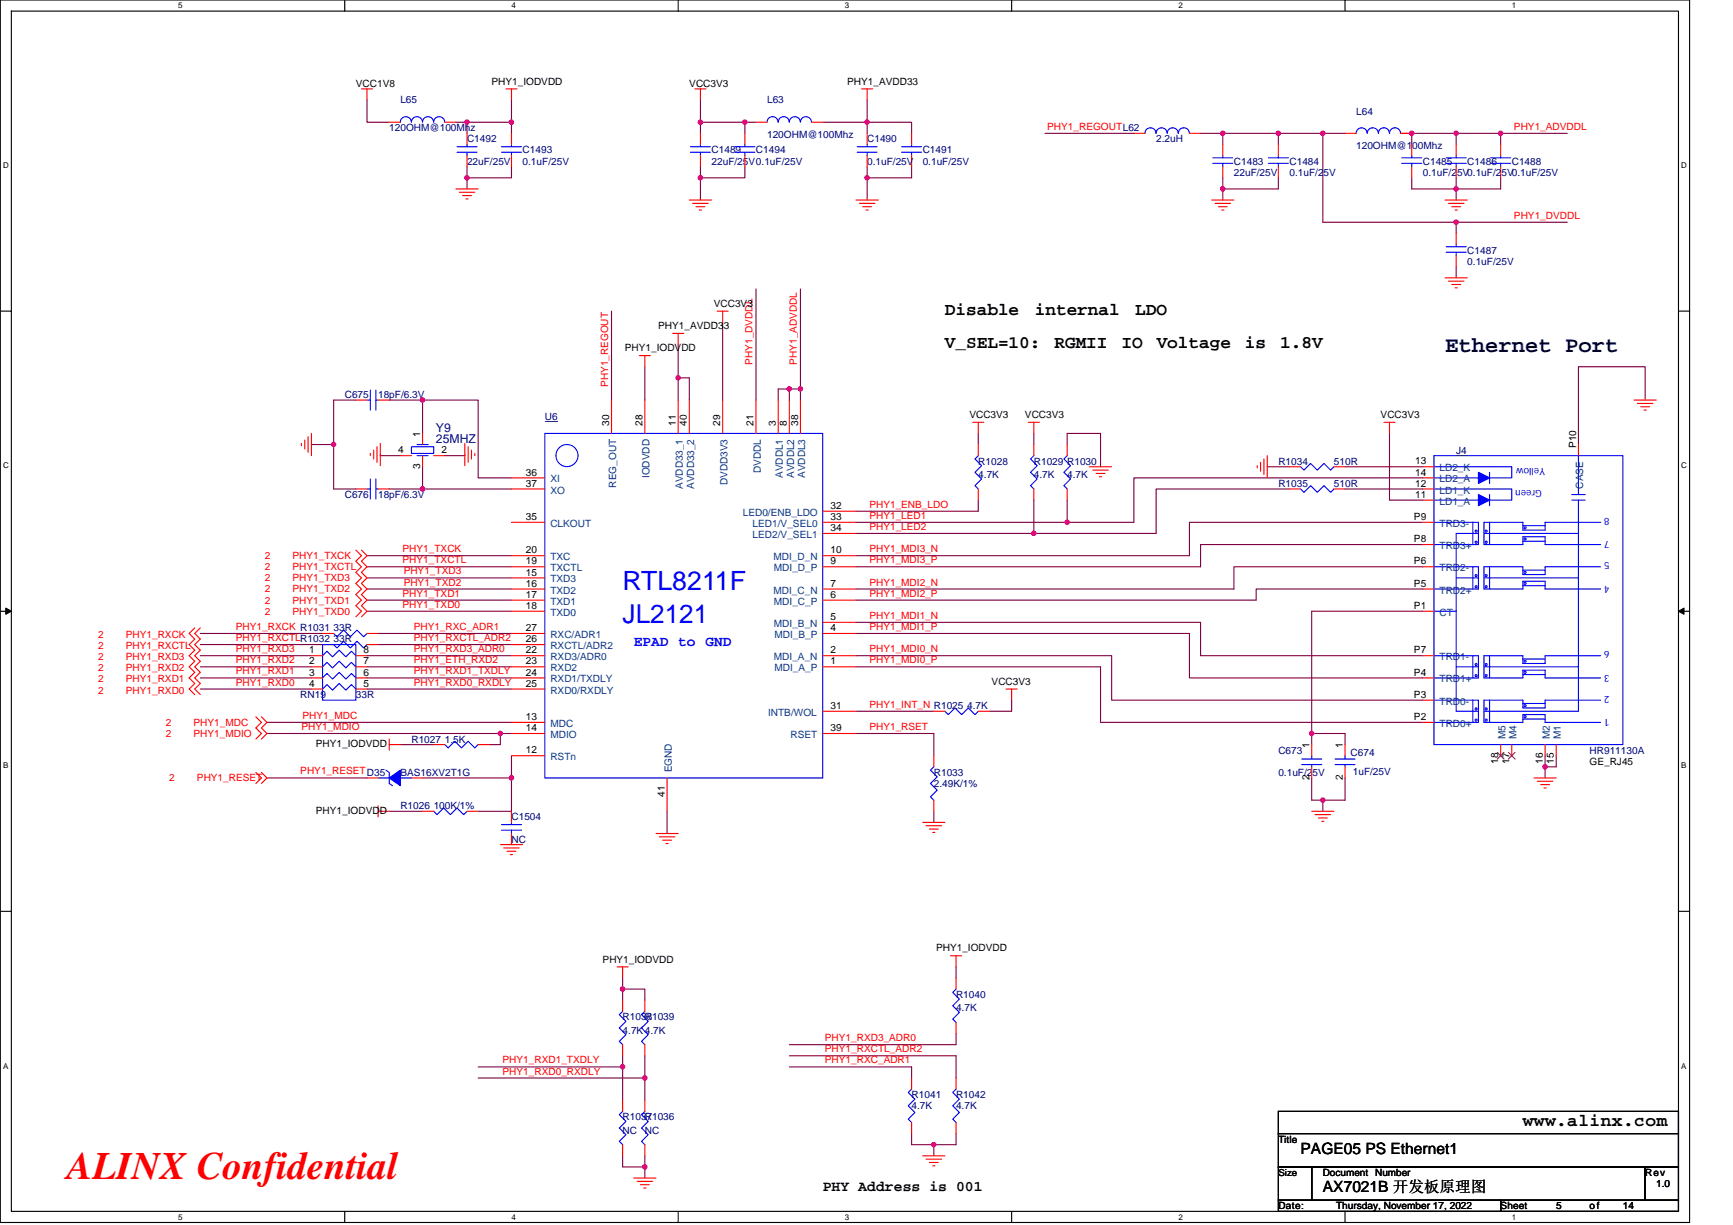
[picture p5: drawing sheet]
<svg xmlns="http://www.w3.org/2000/svg" width="297mm" height="210mm" viewBox="0 0 297 210" stroke-linecap="round" stroke-linejoin="round" font-family="sans-serif">
<path d="M0 0h289.6v209.5h-289.6zM1.9 1.9h285.8v205.7h-285.8z" fill="none" stroke="#000" stroke-width=".19"/>
<g fill="#fff">
<path d="M30.5 .2h.8v1.5h-.8z"/>
<path d="M30.5 207.8h.8v1.6h-.8z"/>
</g>
<path d="M59.1 0v1.9M59.1 207.6v1.9" fill="none" stroke="#000" stroke-width=".19"/>
<g fill="#fff">
<path d="M87.7 .2h.7v1.5h-.7z"/>
<path d="M87.7 207.8h.7v1.6h-.7z"/>
</g>
<path d="M116.2 0v1.9M116.2 207.6v1.9" fill="none" stroke="#000" stroke-width=".19"/>
<g fill="#fff">
<path d="M144.8 .2h.8v1.5h-.8z"/>
<path d="M144.8 207.8h.8v1.6h-.8z"/>
</g>
<path d="M173.4 0v1.9M173.4 207.6v1.9" fill="none" stroke="#000" stroke-width=".19"/>
<g fill="#fff">
<path d="M202 .2h.7v1.5h-.7z"/>
<path d="M202 207.8h.7v1.6h-.7z"/>
</g>
<path d="M230.5 0v1.9M230.5 207.6v1.9" fill="none" stroke="#000" stroke-width=".19"/>
<g fill="#fff">
<path d="M259.1 .2h.8v1.5h-.8z"/>
<path d="M259.1 207.8h.8v1.6h-.8z"/>
<path d="M.5 27.6h1v1.5h-1z"/>
<path d="M288.2 27.6h1v1.5h-1z"/>
<path d="M.5 79.1h1v1.5h-1z"/>
<path d="M288.2 79.1h1v1.5h-1z"/>
</g>
<path d="M0 53.3h1.9M287.7 53.3h1.9" fill="none" stroke="#000" stroke-width=".19"/>
<g fill="#fff">
<path d="M.5 130.5h.9v1.5h-.9z"/>
<path d="M288.2 130.5h.9v1.5h-.9z"/>
</g>
<path d="M0 104.8h1.9M287.7 104.8h1.9" fill="none" stroke="#000" stroke-width=".19"/>
<path d="M1 104.2l.9 .6-.9 .5zM287.7 104.8l.9-.6v1.1z" fill="#000" stroke="#000" stroke-width=".17"/>
<g fill="#fff">
<path d="M.5 181.9h.9v1.6h-.9z"/>
<path d="M288.2 181.9h.9v1.6h-.9z"/>
</g>
<path d="M0 156.2h1.9M287.7 156.2h1.9M219.1 190.5h68.6v3.8h-68.6zM219.1 194.3h68.6v5.7h-68.6zM219.1 200h5.7v5.7h-5.7zM219.1 205.7h38.1v1.9h-38.1zM224.8 200h57.2v5.7h-57.2zM257.2 205.7h30.5v1.9h-30.5zM282 200h5.7v5.7h-5.7z" fill="none" stroke="#000" stroke-width=".19"/>
<g fill="none" stroke="#800040" stroke-width=".19">
<path d="M62.9 17.1v3.9h3.8M87.7 17.1v3.9M120.1 17.1v3.9M148.6 17.1v3.9M78.1 21h1.9M80 28.6v1.9M80 30.5v1.9M80 21h7.7M80 21v1.9M87.7 28.6v1.9h-7.7M87.7 21v1.9M120.1 28.6v1.9"/>
<path d="M120.1 21v1.9M120.1 21h7.6M120.1 30.5v3.8M127.7 21v1.9M127.7 21h1.9M127.7 28.6v1.9h-7.6M141 21h7.6M148.6 21v1.9M148.6 30.5v3.8M148.6 28.6v1.9M148.6 21h7.6v1.9M156.2 28.6v1.9h-7.6"/>
<path d="M179.1 22.9h15.2M205.8 22.9h3.8M209.6 30.5v1.9M209.6 32.4v1.9M209.6 22.9v1.9M209.6 22.9h9.5M219.1 30.5v1.9h-9.5M219.1 22.9v1.9M219.1 22.9h7.6M226.7 22.9v15.2h22.9M226.7 22.9h3.8M240.1 22.9h1.9"/>
<path d="M242 22.9h7.6M242 22.9v1.9M242 30.5v1.9h7.6M249.6 22.9h7.6M249.6 38.1h19M249.6 38.1v1.9M249.6 30.5v1.9M249.6 22.9v1.9M249.6 32.4v1.9M257.2 22.9v1.9M257.2 30.5v1.9h-7.6M257.2 22.9h11.4"/>
<path d="M104.8 53.3v15.3M116.2 59.1v5.7M123.9 55.2v13.4M129.6 49.5v19.1M137.2 49.5v17.2M249.6 45.7v1.9M53.4 76.2h3.8M57.2 76.2v7.6h3.8M61 68.6h-3.8v7.6M65.2 77.9v.2h3.4M66.7 68.6h5.7M72.4 68.6h9.6v13.3h5.7"/>
<path d="M72.4 68.6v5.7M79.7 77.9v.2h-3.5M110.5 62.9v5.7M116.2 64.8h1.9v3.8M116.2 64.8v3.8M135.3 66.7h1.9M135.3 66.7h-1.9v1.9M135.3 66.7v1.9M137.2 66.7v1.9M167.7 74.3v1.9M177.2 74.3v1.9M182.9 76.2v-1.9h5.7v5.7"/>
<path d="M238.2 74.3v11.4h5.7M282 68.6v-5.7h-11.5v13.3M62.9 99.1h24.8M62.9 97.2h24.8M62.9 95.2h24.8M66.7 83.8h5.7M72.4 83.8h15.3M72.4 80v3.8M146.7 89.5h36.2M146.7 91.4h30.5M167.7 85.7v1.9h-21M177.2 85.7v5.7"/>
<path d="M182.9 85.7v3.8M217.2 80h3.8M221 83.8h-22.8v7.6h-21M230.5 80h13.4M230.5 83.8h13.4M243.9 81.9h-49.6v7.6h-11.4M243.9 93.3h-38.1v3.9h-59.1M243.9 89.5h-40v5.7h-57.2M243.9 97.2h-32.4v3.8h-64.8M34.3 110.5h21M34.3 108.6h21M34.3 118.1h19.1"/>
<path d="M34.3 112.4h19.1M34.3 114.3h19.1M34.3 116.2h19.1M62.9 118.1h24.8M62.9 112.4h24.8M62.9 114.3h24.8M62.9 116.2h24.8M62.9 101h24.8M62.9 104.8h24.8M62.9 102.9h24.8M64.8 110.5h22.9M64.8 108.6h22.9"/>
<path d="M146.7 114.3h41.9v9.5h55.3M146.7 108.6h57.2v7.6h40M146.7 106.7h59.1v5.7h38.1M146.7 112.4h43.8v7.6h53.4M243.9 104.8h-19.1v20.9M243.9 101h-28.6v1.9h-68.6M45.8 123.8h41.9M45.8 133.3h17.1M45.8 125.7h40M66.7 139.1h5.7M68.6 127.6h5.7M72.4 133.3h15.3"/>
<path d="M85.8 125.7h1.9M85.8 125.7v1.9h-1.9M87.7 133.3v5.8h-5.7M87.7 129.5v3.8M114.3 139.1v3.8M146.7 121.9h13.4M146.7 125.7h13.4v3.8M160.1 139.1v1.9M173.4 120v1.9h-3.8M224.8 125.7v1.9M224.8 133.3v3.9h1.9M224.8 125.7h5.7v1.9"/>
<path d="M226.7 137.2v1.9M230.5 133.3v3.9h-3.8M264.8 129.5v1.9M264.8 131.4v1.9M266.7 129.5v1.9h-1.9M106.7 169.5h3.8v1.9M106.7 167.6v1.9M106.7 169.5v1.9M163.9 177.2v1.9h-28.6M163.9 165.7v1.9M82 182.9h24.7M82 184.8h28.5"/>
<path d="M106.7 181v1.9M106.7 198.1v1.9h3.8M106.7 182.9v5.7M110.5 181v3.8M110.5 198.1v1.9M110.5 184.8v3.8M135.3 181h28.6v3.8M135.3 182.9h20.9v1.9M156.2 194.3v1.9h3.9M160.1 196.2v1.9M163.9 194.3v1.9h-3.8M110.5 200v1.9"/>
</g>
<g fill="#f0f" stroke="#f0f" stroke-width=".19">
<circle cx="226.7" cy="137.1" r=".38"/>
<circle cx="224.8" cy="125.7" r=".38"/>
<circle cx="264.8" cy="131.4" r=".38"/>
<circle cx="87.7" cy="133.3" r=".38"/>
<circle cx="182.9" cy="89.5" r=".38"/>
<circle cx="135.3" cy="66.7" r=".38"/>
<circle cx="137.2" cy="66.7" r=".38"/>
<circle cx="116.2" cy="64.8" r=".38"/>
<circle cx="57.2" cy="76.2" r=".38"/>
<circle cx="72.4" cy="68.6" r=".38"/>
<circle cx="72.4" cy="83.8" r=".38"/>
<circle cx="219.1" cy="22.8" r=".38"/>
<circle cx="209.6" cy="22.8" r=".38"/>
<circle cx="249.6" cy="38.1" r=".38"/>
<circle cx="209.6" cy="32.4" r=".38"/>
<circle cx="226.7" cy="22.8" r=".38"/>
<circle cx="257.2" cy="22.8" r=".38"/>
<circle cx="249.6" cy="22.8" r=".38"/>
<circle cx="242" cy="22.8" r=".38"/>
<circle cx="249.6" cy="32.4" r=".38"/>
<circle cx="120" cy="20.9" r=".38"/>
<circle cx="148.6" cy="20.9" r=".38"/>
<circle cx="148.6" cy="30.5" r=".38"/>
<circle cx="87.7" cy="20.9" r=".38"/>
<circle cx="80" cy="30.5" r=".38"/>
<circle cx="80" cy="20.9" r=".38"/>
<circle cx="127.7" cy="20.9" r=".38"/>
<circle cx="120" cy="30.5" r=".38"/>
<circle cx="85.7" cy="125.7" r=".38"/>
<circle cx="177.2" cy="91.4" r=".38"/>
<circle cx="110.5" cy="184.8" r=".38"/>
<circle cx="110.5" cy="200" r=".38"/>
<circle cx="106.7" cy="182.9" r=".38"/>
<circle cx="106.7" cy="169.5" r=".38"/>
<circle cx="160" cy="196.2" r=".38"/>
</g>
<g fill="none" stroke="#f00" stroke-width=".19">
<path d="M62 15.2h1.9M62.9 15.2v1.9M86.7 15.2h1.9M87.7 15.2v1.9M119.1 15.2h1.9M120.1 15.2v1.9M147.7 15.2h1.9M148.6 15.2v1.9M66.7 21h1.9M76.2 21h1.9M78.1 32.4h3.9M78.7 33h2.7"/>
<path d="M79.3 33.5h1.5M79.9 34.1h.3M87.7 22.9v1.9M87.7 26.7v1.9M118.1 34.3h3.9M118.7 34.9h2.7M119.3 35.4h1.5M119.9 36h.3M120.1 22.9v1.9M120.1 26.7v1.9M127.7 22.9v1.9M127.7 26.7v1.9"/>
<path d="M129.6 21h1.9M139.1 21h1.9M146.7 34.3h3.8M147.3 34.9h2.7M147.9 35.4h1.5M148.4 36h.4M148.6 22.9v1.9M148.6 26.7v1.9M156.2 22.9v1.9M156.2 26.7v1.9M207.7 34.3h3.8M208.3 34.9h2.6"/>
<path d="M208.8 35.4h1.6M209.4 36h.4M219.1 24.8v1.9M219.1 28.6v1.9M230.5 22.9h1.9M240.1 22.9h1.9M242 24.8v1.9M242 28.6v1.9M247.7 34.3h3.8M248.3 34.9h2.6M248.8 35.4h1.6M249.4 36h.4"/>
<path d="M257.2 24.8v1.9M257.2 28.6v1.9M115.3 57.1h1.9M116.2 57.1v2M122.9 53.3h1.9M123.9 53.3v1.9M247.7 47.6h3.8M248.3 48.2h2.6M248.8 48.8h1.6M249.4 49.3h.4M249.6 40v1.9M249.6 43.8v1.9"/>
<path d="M51.7 76v.4M52.2 75.4v1.6M52.8 74.9v2.6M53.4 74.3v3.8M61 68.6h1.9M63.5 77.7v.4M64 77.2v1.5M64.6 76.6v2.6M64.8 68.6h1.9M65.2 76v3.8M68.6 78.1h1.9M72.4 74.3v1.9"/>
<path d="M72.4 78.1v1.9M74.3 78.1h1.9M79.7 76v3.8M80.2 76.6v2.6M80.8 77.2v1.5M81.4 77.7v.4M109.6 61h1.9M110.5 61v1.9M166.7 72.4h1.9M167.7 72.4v1.9M167.7 76.2v1.9M176.3 72.4h1.9"/>
<path d="M177.2 72.4v1.9M182.9 76.2v1.9M215.5 79.8v.4M216.1 79.2v1.6M216.6 78.7v2.6M217.2 78.1v3.8M237.2 72.4h1.9M238.2 72.4v1.9M280.1 68.6h3.8M280.6 69.2h2.7M281.2 69.7h1.5M281.8 70.3h.4"/>
<path d="M61 83.8h1.9M61 94.3l1 .9-1 1 1 1-1 .9 1 1-1 .9 1 1-1 .9 1 1-1 .9 1 1-1 .9M62 94.3l.9 .9-.9 1 .9 1-.9 .9 .9 1-.9 .9 .9 1-.9 .9 .9 1-.9 .9 .9 1-.9 .9M64.8 83.8h1.9M167.7 83.8v1.9M182.9 83.8v1.9M186.7 80h3.8M187.3 80.6h2.7M187.9 81.2h1.5M188.4 81.7h.4M33.4 107.6l-1 1 1 .9-1 1 1 .9-1 1 1 .9-1 1 1 1-1 .9 1 1-1 .9 1 1M34.3 107.6l-.9 1 .9 .9-.9 1 .9 .9-.9 1 .9 .9-.9 1 .9 1-.9 .9 .9 1-.9 .9 .9 1"/>
<path d="M53.4 112.4h1.9M53.4 114.3h1.9M53.4 116.2h1.9M53.4 118.1h1.9M55.3 108.6h1.9M55.3 110.5h1.9M61 118.1h1.9M61 116.2h1.9M61 114.3h1.9M61 112.4h1.9M62.9 108.6h1.9M62.9 110.5h1.9"/>
<path d="M172.4 118.1h1.9M173.4 118.1v1.9M43.9 132.4l.9 .9-.9 1M43.9 122.9l.9 .9-.9 1 .9 .9-.9 1M44.8 132.4l1 .9-1 1M44.8 122.9l1 .9-1 1 1 .9-1 1M64.8 139.1h1.9M64.8 138.1v1.9M66.7 127.6h1.9M66.7 126.7v1.9M72.4 139.1h1.9M74.3 127.6h1.9"/>
<path d="M80 139.1h2M82 127.6h1.9M160.1 137.2v1.9M160.1 129.5v1.9M224.8 127.6v1.9M224.8 131.4v2M224.8 139.1h3.8M225.4 139.6h2.7M262.9 133.3h3.8M263.5 133.9h2.7M264.1 134.5h1.5M264.6 135.1h.4"/>
<path d="M85.8 144.8h3.8M86.3 145.4h2.7M86.9 145.9h1.5M87.5 146.5h.4M112.4 142.9h3.8M113 143.4h2.7M113.6 144h1.5M114.1 144.6h.4M158.2 141h3.8M158.7 141.5h2.7M159.3 142.1h1.5M159.9 142.7h.3"/>
<path d="M226 140.2h1.5M226.5 140.8h.4M105.8 165.7h1.9M106.7 179.1v1.9M106.7 171.4v2M106.7 165.7v1.9M110.5 179.1v1.9M110.5 171.4v2M162.9 163.8h1.9M163.9 163.8v1.9M163.9 175.3v1.9M163.9 167.6v1.9"/>
<path d="M106.7 196.2v1.9M106.7 188.6v1.9M110.5 196.2v1.9M110.5 188.6v1.9M158.2 198.1h3.8M158.7 198.7h2.7M159.3 199.3h1.5M159.9 199.8h.3M163.9 192.4v1.9M163.9 184.8v1.9M108.6 201.9h3.8M109.2 202.5h2.7"/>
<path d="M109.8 203.1h1.5M110.3 203.6h.4"/>
</g>
<g fill="none" stroke="#00f" stroke-width=".19">
<path d="M70.5 20.9a.94 .94 0 0 0-.9-.9 .94 .94 0 0 0-1 .9M74.3 20.9a.95 .95 0 0 0-.9-.9 .95 .95 0 0 0-1 .9 .94 .94 0 0 0-.9-.9 .94 .94 0 0 0-1 .9M76.2 20.9a.94 .94 0 0 0-.9-.9 .94 .94 0 0 0-1 .9M86 26.1h3.4M86 25.1h3.4M87.7 24.8v.3M87.7 26.1v.6M118.3 26.1h3.5M118.3 25.1h3.5M120.1 24.8v.3M120.1 26.1v.6M126 26.1h3.4"/>
<path d="M126 25.1h3.4M127.7 24.8v.3M127.7 26.1v.6M133.4 20.9a.94 .94 0 0 0-1-.9 .94 .94 0 0 0-.9 .9M137.2 20.9a.95 .95 0 0 0-1-.9 .95 .95 0 0 0-.9 .9 .94 .94 0 0 0-1-.9 .94 .94 0 0 0-.9 .9M139.1 20.9a.94 .94 0 0 0-1-.9 .94 .94 0 0 0-.9 .9M146.9 26.1h3.4M146.9 25.1h3.4M148.6 24.8v.3M148.6 26.1v.6M154.5 26.1h3.5M154.5 25.1h3.5"/>
<path d="M156.2 24.8v.3M156.2 26.1v.6M217.4 28h3.4M217.4 27.1h3.4M219.1 26.7v.4M219.1 28v.6M236.2 22.8a.95 .95 0 0 0-.9-.9 .95 .95 0 0 0-1 .9 .94 .94 0 0 0-.9-.9 .94 .94 0 0 0-1 .9M240 22.8a.95 .95 0 0 0-.9-.9 .95 .95 0 0 0-1 .9 .94 .94 0 0 0-.9-.9 .94 .94 0 0 0-.9 .9M240.3 28h3.4M240.3 27.1h3.4M242 26.7v.4M242 28v.6"/>
<path d="M255.5 28h3.4M255.5 27.1h3.4M257.2 26.7v.4M257.2 28v.6M247.9 43.2h3.4M247.9 42.3h3.4M249.6 41.9v.4M249.6 43.2v.6M62.9 68.6h.6M63.5 66.9v3.4M64.4 66.9v3.4M64.4 68.6h.4"/>
<path d="M70.5 76.6h3.8v1.1h-3.8zM71.5 76.2h1.9M71.5 78.1h1.9M72.4 78.1h.1M72.4 76.2h.1M167.7 78.1l-.6 .6 1.2 1.1-1.2 1.2 1.2 1.1-1.2 1.1 .6 .6M182.9 78.1l-.6 .6 1.2 1.1-1.2 1.2 1.2 1.1-1.2 1.1 .6 .6M245.8 78.1h32.4v49.5h-32.4zM270.5 78.1v6.7M62.9 83.8h.6M63.5 82.1v3.4M64.4 82.1v3.4"/>
<path d="M64.4 83.8h.4M245.8 97.2h7.6v3.8h-7.6M245.8 89.5h7.6v3.8h-7.6M245.8 83.8h13.3v1.9h-13.3M245.8 80h13.3v1.9h-13.3M249.6 99.1h3.8M252.5 97.2v3.8M252.5 89.5v3.8M252.9 98.5h.2v.3h-.2zM252.9 92.8h.2v.3h-.2zM252.9 90.9h.2v.3h-.2zM253.4 91.4h-3.8v30.5h3.8"/>
<path d="M254.4 99.1h16.1M254.4 91.4h16.1M254.6 98.5h.3v.3h-.3zM254.6 90.9h.3v.3h-.3zM254.6 92.8h.3v.3h-.3zM255.3 97.2v3.8M255.3 89.5v3.8M255.3 84.8v1.9M255.3 81v1.9M261 97.7h3.8M261 92.8h3.8M261 90.1h3.8"/>
<path d="M261.3 98h.2v.2h-.2zM261.3 99.9h.2v.2h-.2zM261.3 90.3h.2v.3h-.2zM261.3 92.2h.2v.3h-.2zM269.4 85.7h2.3M269.4 84.8h2.3M270.5 85.7v36.2h-16.1M274.4 97.2h-9.6v1.3h-3.8v-1.3h-6.6v3.8h6.6v-1.4h3.8v1.4h9.6M274.4 89.5h-9.6v1.4h-3.8v-1.4h-6.6v3.8h6.6v-1.3h3.8v1.3h9.6M55.3 110.5h5.7v9.5h-5.7zM55.3 112.4l.7-.8 1 1 1.1-1.2 1.2 1.2 .9-1 .8 .8M55.3 114.3l.7-.8 1 1 1.1-1.2 1.2 1.2 .9-1 .8 .8"/>
<path d="M55.3 116.2l.7-.8 1 1 1.1-1.1 1.2 1.1 .9-1 .8 .8M55.3 118.1l.7-.8 1 1 1.1-1.1 1.2 1.1 .9-1 .8 .8M57.2 108.6l.6 .6 1.1-1.2 1.1 1.2 1.2-1.2 1.1 1.2 .6-.6M57.2 110.5l.6 .6 1.1-1.2 1.1 1.2 1.2-1.2 1.1 1.2 .6-.6M245.8 104.8h3.8M245.8 112.4h7.6v3.8h-7.6M249.6 114.3h3.8M252.5 112.4v3.8M252.9 115.7h.2v.2h-.2zM252.9 113.8h.2v.2h-.2zM252.9 100.4h.2v.3h-.2zM254.4 114.3h16.1"/>
<path d="M254.6 115.7h.3v.2h-.3zM254.6 100.4h.3v.3h-.3zM254.6 113.8h.3v.2h-.3zM255.3 112.4v3.8M261 115.6h3.8M261 113h3.8M261 100.4h3.8M261.3 113.2h.2v.3h-.2zM261.3 115.1h.2v.3h-.2zM274.4 112.4h-9.6v1.3h-3.8v-1.3h-6.6v3.8h6.6v-1.3h3.8v1.3h9.6M74.3 139.1l.6 .5 1.1-1.1 1.2 1.1 1.1-1.1 1.2 1.1 .5-.5M76.2 127.6l.6 .6 1.2-1.1 1.1 1.1 1.1-1.1 1.2 1.1 .6-.6"/>
<path d="M160.1 131.4l-.6 .6 1.1 1.2-1.1 1.1 1.1 1.1-1.1 1.2 .6 .6M223.1 130.1h3.4M223.1 131.1h3.4M224.8 129.5v.6M224.8 131.1v.3M245.8 120h7.6v3.8h-7.6M252.5 120v3.8M252.9 123.3h.2v.3h-.2zM252.9 121.4h.2v.3h-.2zM254.6 123.3h.3v.3h-.3zM254.6 121.4h.3v.3h-.3zM255.3 120v3.8"/>
<path d="M261 123.3h3.8M261 120.6h3.8M261.3 122.7h.2v.3h-.2zM261.3 120.8h.2v.3h-.2zM274.4 120h-9.6v1.3h-3.8v-1.3h-6.6v3.8h6.6v-1.3h3.8v1.3h9.6M106.7 173.4l-.6 .5 1.2 1.2-1.2 1.1 1.2 1.2-1.2 1.1 .6 .6M110.5 173.4l-.5 .5 1.1 1.2-1.1 1.1 1.1 1.2-1.1 1.1 .5 .6M163.9 169.5l-.6 .6 1.1 1.2-1.1 1.1 1.1 1.1-1.1 1.2 .6 .6M106.7 190.5l-.6 .6 1.2 1.1-1.2 1.2 1.2 1.1-1.2 1.1 .6 .6M110.5 190.5l-.5 .6 1.1 1.1-1.1 1.2 1.1 1.1-1.1 1.1 .5 .6M163.9 186.7l-.6 .6 1.1 1.1-1.1 1.1 1.1 1.2-1.1 1.1 .6 .6"/>
</g>
<g fill="#00f" stroke="#00f" stroke-width=".19">
<path d="M253.4 84.8l1.9 .9-1.9 1z" fill-rule="evenodd"/>
<path d="M253.4 81l1.9 .9-1.9 1z" fill-rule="evenodd"/>
</g>
<path d="M249.6 77.9h1.8v.2h-1.8z" fill="#000080"/>
<g fill="none" stroke="#f00" stroke-width=".19">
<path d="M80 22.9v1.9M80 26.7v1.9M194.3 22.9h2M203.9 22.9h1.9M209.6 24.8v1.9M209.6 28.6v1.9M249.6 24.8v1.9M249.6 28.6v1.9M104.8 68.6v5.7M110.5 68.6v5.7M116.2 68.6v5.7M118.1 68.6v5.7"/>
<path d="M123.9 68.6v5.7M129.6 68.6v5.7M133.4 68.6v5.7M135.3 68.6v5.7M137.2 68.6v5.7M177.2 76.2v1.9M270.5 76.2v1.9M87.7 95.2h5.7M87.7 99.1h5.7M87.7 97.2h5.7M87.7 81.9h5.7M87.7 83.8h5.7"/>
<path d="M87.7 89.5h5.7M141 97.2h5.7M141 95.2h5.7M141 91.4h5.7M141 87.6h5.7M141 89.5h5.7M177.2 83.8v1.9M221 80h1.9M221 83.8h1.9M228.6 80h1.9M228.6 83.8h1.9M243.9 97.2h1.9"/>
<path d="M243.9 93.3h1.9M243.9 89.5h1.9M243.9 85.7h1.9M243.9 83.8h1.9M243.9 81.9h1.9M243.9 80h1.9M87.7 110.5h5.7M87.7 118.1h5.7M87.7 116.2h5.7M87.7 114.3h5.7M87.7 112.4h5.7M87.7 108.6h5.7"/>
<path d="M87.7 104.8h5.7M87.7 102.9h5.7M87.7 101h5.7M141 114.3h5.7M141 112.4h5.7M141 108.6h5.7M141 106.7h5.7M141 102.9h5.7M141 101h5.7M243.9 116.2h1.9M243.9 112.4h1.9M243.9 101h1.9"/>
<path d="M243.9 104.8h1.9M62.9 133.3h1.9M70.5 133.3h1.9M87.7 129.5h5.7M87.7 123.8h5.7M87.7 125.7h5.7M87.7 139.1v1.9M114.3 133.3v5.8M141 121.9h5.7M141 125.7h5.7M160.1 121.9h1.9M167.7 121.9h1.9"/>
<path d="M230.5 127.6v1.9M230.5 131.4v2M243.9 123.8h1.9M243.9 120h1.9M257.2 127.6v1.9M259.1 127.6v1.9M264.8 127.6v1.9M266.7 127.6v1.9M87.7 142.9v1.9M156.2 192.4v1.9M156.2 184.8v1.9"/>
</g>
<path d="M256.6 129l1.2 1.1M257.8 129l-1.2 1.1M258.5 129l1.2 1.1M259.7 129l-1.2 1.1" fill="none" stroke="#804000" stroke-width=".17"/>
<path d="M66.7 133.3l1.9-1.3v2.7z" fill-rule="evenodd" fill="#00f" stroke="#00f" stroke-width=".19"/>
<g fill="none" stroke="#00f" stroke-width=".19">
<path d="M78.3 26.1h3.5M78.3 25.1h3.5M80 24.8v.3M80 26.1v.6M200 22.8a.95 .95 0 0 0-.9-.9 .95 .95 0 0 0-1 .9 .94 .94 0 0 0-.9-.9 .94 .94 0 0 0-.9 .9M203.9 22.8a.95 .95 0 0 0-1-.9 .95 .95 0 0 0-1 .9 .94 .94 0 0 0-.9-.9 .94 .94 0 0 0-.9 .9M207.9 28h3.4M207.9 27.1h3.4M209.6 26.7v.4M209.6 28v.6M247.9 28h3.4M247.9 27.1h3.4"/>
<path d="M249.6 26.7v.4M249.6 28v.6M93.4 74.3h47.6v59h-47.6zM177.2 78.1l-.6 .6 1.2 1.1-1.2 1.2 1.2 1.1-1.2 1.1 .6 .6M222.9 80l.6 .6 1.1-1.2 1.2 1.2 1.1-1.2 1.2 1.2 .5-.6M222.9 83.8l.6 .6 1.1-1.2 1.2 1.2 1.1-1.2 1.2 1.2 .5-.6M64.8 133.3h1.9M66.1 132l.6 .4v1.9l.6 .4M68.6 133.3h1.9M162 121.9l.5 .6 1.2-1.2 1.1 1.2 1.2-1.2 1.1 1.2 .6-.6M228.8 130.1h3.5M228.8 131.1h3.5"/>
<path d="M230.5 129.5v.6M230.5 131.1v.3M86 142.3h3.4M86 141.4h3.4M87.7 141v.4M87.7 142.3v.6M156.2 186.7l-.5 .6 1.1 1.1-1.1 1.1 1.1 1.2-1.1 1.1 .5 .6"/>
<circle cx="97.2" cy="78.1" r="1.89"/>
</g>
<path d="M93.4 72.3h2.2" fill="none" stroke="#000080" stroke-width=".17"/>
<g fill="#f0f" stroke="#f0f" stroke-width=".19">
<circle cx="226.7" cy="137.1" r=".38"/>
<circle cx="224.8" cy="125.7" r=".38"/>
<circle cx="264.8" cy="131.4" r=".38"/>
<circle cx="87.7" cy="133.3" r=".38"/>
<circle cx="182.9" cy="89.5" r=".38"/>
<circle cx="135.3" cy="66.7" r=".38"/>
<circle cx="137.2" cy="66.7" r=".38"/>
<circle cx="116.2" cy="64.8" r=".38"/>
<circle cx="57.2" cy="76.2" r=".38"/>
<circle cx="72.4" cy="68.6" r=".38"/>
<circle cx="72.4" cy="83.8" r=".38"/>
<circle cx="219.1" cy="22.8" r=".38"/>
<circle cx="209.6" cy="22.8" r=".38"/>
<circle cx="249.6" cy="38.1" r=".38"/>
<circle cx="209.6" cy="32.4" r=".38"/>
<circle cx="226.7" cy="22.8" r=".38"/>
<circle cx="257.2" cy="22.8" r=".38"/>
<circle cx="249.6" cy="22.8" r=".38"/>
<circle cx="242" cy="22.8" r=".38"/>
<circle cx="249.6" cy="32.4" r=".38"/>
<circle cx="120" cy="20.9" r=".38"/>
<circle cx="148.6" cy="20.9" r=".38"/>
<circle cx="148.6" cy="30.5" r=".38"/>
<circle cx="87.7" cy="20.9" r=".38"/>
<circle cx="80" cy="30.5" r=".38"/>
<circle cx="80" cy="20.9" r=".38"/>
<circle cx="127.7" cy="20.9" r=".38"/>
<circle cx="120" cy="30.5" r=".38"/>
<circle cx="85.7" cy="125.7" r=".38"/>
<circle cx="177.2" cy="91.4" r=".38"/>
<circle cx="110.5" cy="184.8" r=".38"/>
<circle cx="110.5" cy="200" r=".38"/>
<circle cx="106.7" cy="182.9" r=".38"/>
<circle cx="106.7" cy="169.5" r=".38"/>
<circle cx="160" cy="196.2" r=".38"/>
</g>
<text font-size="6.7" fill="#f00" x="11.5" y="202.2">ALINX Confidential</text>
<text font-size="4.6" fill="#00f" x="106.7" y="101.2">RTL8211F</text>
<text font-size="4.5" fill="#00f" x="106.7" y="106.9">JL2121</text>
<text font-size="3.8" fill="#000040" x="247.7" y="60.3">Ethernet Port</text>
<g font-size="3">
<text x="162" y="54">Disable</text>
<text x="177.4" y="54">internal</text>
<text x="194.6" y="54">LDO</text>
<text x="162" y="59.7">V_SEL=10:</text>
<text x="180.7" y="59.7">RGMII</text>
<text x="192.2" y="59.7">IO</text>
<text x="198.3" y="59.7">Voltage</text>
<text x="213.4" y="59.7">is</text>
<text x="219.4" y="59.7">1.8V</text>
<text x="261" y="193.1">www.alinx.com</text>
</g>
<g font-size="2.7">
<text x="222.9" y="197.8">PAGE05 PS Ethernet1</text>
<text x="226.7" y="204.3">AX7021B 开发板原理图</text>
</g>
<text font-size="2.5" fill="#00f" x="108.6" y="110.7">EPAD to GND</text>
<text font-size="2.5" x="141" y="204.1">PHY Address is 001</text>
<g font-size="2.1" fill="#000080">
<text x="74.7" y="74.1">Y9</text>
<text x="74.7" y="76">25MHZ</text>
</g>
<g font-size="1.7">
<text x="61" y="14.9">VCC1V8</text>
<text x="84.2" y="14.5">PHY1_IODVDD</text>
<text x="118.1" y="14.9">VCC3V3</text>
<text x="145.2" y="14.5">PHY1_AVDD33</text>
<text x="122.3" y="52.6">VCC3V3</text>
<text x="112.8" y="56.4">PHY1_AVDD33</text>
<text x="107.1" y="60.2">PHY1_IODVDD</text>
<text x="166.2" y="71.6">VCC3V3</text>
<text x="175.7" y="71.6">VCC3V3</text>
<text x="236.6" y="71.6">VCC3V3</text>
<text x="68.2" y="77.7">4</text>
<text x="72" y="74.9" transform="rotate(-90 72 74.9)">1</text>
<text x="75.7" y="77.7">2</text>
<text x="104.4" y="73" transform="rotate(-90 104.4 73)">30</text>
<text x="110.1" y="73" transform="rotate(-90 110.1 73)">28</text>
<text x="115.8" y="73" transform="rotate(-90 115.8 73)">11</text>
<text x="117.7" y="73" transform="rotate(-90 117.7 73)">40</text>
<text x="123.5" y="73" transform="rotate(-90 123.5 73)">29</text>
<text x="129.2" y="73" transform="rotate(-90 129.2 73)">21</text>
<text x="133" y="73" transform="rotate(-90 133 73)">3</text>
<text x="134.9" y="73" transform="rotate(-90 134.9 73)">8</text>
<text x="136.8" y="73" transform="rotate(-90 136.8 73)">38</text>
<text x="270.1" y="76.8" transform="rotate(-90 270.1 76.8)">P10</text>
<text x="72" y="80.4" transform="rotate(-90 72 80.4)">3</text>
<text x="90.1" y="81.5">36</text>
<text x="90.1" y="83.4">37</text>
<text x="242.5" y="83.4">12</text>
<text x="242.5" y="81.5">14</text>
<text x="242.5" y="79.6">13</text>
<text x="90.1" y="89.1">35</text>
<text x="142.3" y="87.2">32</text>
<text x="142.3" y="89.1">33</text>
<text x="242.4" y="89.1">P9</text>
<text x="242.5" y="85.3">11</text>
<text x="90.1" y="94.8">20</text>
<text x="142.3" y="94.8">10</text>
<text x="142.3" y="91">34</text>
<text x="242.4" y="92.9">P8</text>
<text x="90.1" y="100.6">16</text>
<text x="90.1" y="98.7">15</text>
<text x="90.1" y="96.8">19</text>
<text x="142.3" y="96.8">9</text>
<text x="142.3" y="100.6">7</text>
<text x="242.4" y="100.6">P5</text>
<text x="242.4" y="96.8">P6</text>
<text x="90.1" y="104.4">18</text>
<text x="90.1" y="102.5">17</text>
<text x="142.3" y="106.3">5</text>
<text x="142.3" y="102.5">6</text>
<text x="242.4" y="104.4">P1</text>
<text x="53" y="112">1</text>
<text x="53" y="113.9">2</text>
<text x="62.3" y="113.9">7</text>
<text x="62.3" y="112">8</text>
<text x="90.1" y="110.1">26</text>
<text x="90.1" y="113.9">23</text>
<text x="90.1" y="112">22</text>
<text x="90.1" y="108.2">27</text>
<text x="142.3" y="112">2</text>
<text x="142.3" y="113.9">1</text>
<text x="142.3" y="108.2">4</text>
<text x="242.4" y="112">P7</text>
<text x="53" y="115.8">3</text>
<text x="53" y="117.7">4</text>
<text x="62.3" y="117.7">5</text>
<text x="62.3" y="115.8">6</text>
<text x="90.1" y="117.7">25</text>
<text x="90.1" y="115.8">24</text>
<text x="170" y="117.4">VCC3V3</text>
<text x="242.4" y="119.6">P3</text>
<text x="242.4" y="115.8">P4</text>
<text x="90.1" y="123.4">13</text>
<text x="90.1" y="125.3">14</text>
<text x="142.3" y="121.5">31</text>
<text x="142.3" y="125.3">39</text>
<text x="242.4" y="123.4">P2</text>
<text x="54.1" y="128">PHY1_IODVDD</text>
<text x="90.1" y="129.1">12</text>
<text x="224.4" y="128.2" transform="rotate(-90 224.4 128.2)">1</text>
<text x="230.1" y="128.2" transform="rotate(-90 230.1 128.2)">1</text>
<text x="256.8" y="130.9" transform="rotate(-90 256.8 130.9)">18</text>
<text x="258.7" y="130.9" transform="rotate(-90 258.7 130.9)">17</text>
<text x="264.4" y="130.9" transform="rotate(-90 264.4 130.9)">16</text>
<text x="266.3" y="130.9" transform="rotate(-90 266.3 130.9)">15</text>
<text x="272.5" y="131.1">GE_RJ45</text>
<text x="113.9" y="136.6" transform="rotate(-90 113.9 136.6)">41</text>
<text x="224.4" y="133.7" transform="rotate(-90 224.4 133.7)">2</text>
<text x="230.1" y="133.7" transform="rotate(-90 230.1 133.7)">2</text>
<text x="54.1" y="139.5">PHY1_IODVDD</text>
<text x="103.3" y="165">PHY1_IODVDD</text>
<text x="160.4" y="163.1">PHY1_IODVDD</text>
<text x="219.1" y="195.9">Title</text>
<text x="219.1" y="201.5">Size</text>
<text x="226.7" y="201.6">Document Number</text>
<text x="282" y="201.6">Rev</text>
<text x="283.9" y="203.5">1.0</text>
<text x="219.1" y="207.3">Date:</text>
<text x="229" y="207.3">Thursday, November 17, 2022</text>
<text x="257.2" y="207.3">Sheet</text>
<text x="266.7" y="207.3">5</text>
<text x="272.5" y="207.3">of</text>
<text x="278.2" y="207.3">14</text>
</g>
<g font-size="1.7" fill="#000080">
<text x="68.6" y="17.7">L65</text>
<text x="131.5" y="17.7">L63</text>
<text x="66.7" y="22.5">120OHM@100Mhz</text>
<text x="131.5" y="23.6">120OHM@100Mhz</text>
<text x="232.4" y="19.6">L64</text>
<text x="80" y="24.4">C1492</text>
<text x="80" y="28.2">22uF/25V</text>
<text x="89.6" y="26.3">C1493</text>
<text x="89.6" y="28.2">0.1uF/25V</text>
<text x="122" y="26.3">C1489</text>
<text x="122" y="28.2">22uF/25V0.1uF/25V</text>
<text x="129.6" y="26.3">C1494</text>
<text x="148.6" y="24.4">C1490</text>
<text x="148.6" y="28.2">0.1uF/25V</text>
<text x="158.2" y="26.3">C1491</text>
<text x="158.2" y="28.2">0.1uF/25V</text>
<text x="198.2" y="24.4">2.2uH</text>
<text x="211.5" y="28.2">C1483</text>
<text x="221" y="28.2">C1484</text>
<text x="232.4" y="25.5">120OHM@100Mhz</text>
<text x="243.9" y="28.2">C1485</text>
<text x="251.5" y="28.2">C1486</text>
<text x="259.1" y="28.2">C1488</text>
<text x="211.5" y="30.1">22uF/25V</text>
<text x="221" y="30.1">0.1uF/25V</text>
<text x="243.9" y="30.1">0.1uF/25V0.1uF/25V0.1uF/25V</text>
<text x="251.5" y="43.5">C1487</text>
<text x="251.5" y="45.4">0.1uF/25V</text>
<text x="59.1" y="68.2">C675</text>
<text x="64.8" y="68.2">18pF/6.3V</text>
<text x="93.4" y="72">U6</text>
<text x="249.6" y="77.7">J4</text>
<text x="167.7" y="79.7">R1028</text>
<text x="167.7" y="81.9">4.7K</text>
<text x="177.2" y="79.7">R1029 R1030</text>
<text x="177.2" y="81.9">4.7K</text>
<text x="182.9" y="81.9">4.7K</text>
<text x="219.1" y="79.7">R1034</text>
<text x="219.1" y="83.5">R1035</text>
<text x="228.6" y="79.7">510R</text>
<text x="228.6" y="83.5">510R</text>
<text x="59.1" y="85.4">C676</text>
<text x="64.8" y="85.4">18pF/6.3V</text>
<text x="51.5" y="119.7">RN19</text>
<text x="61" y="119.7">33R</text>
<text x="70.5" y="127.3">R1027 1.5K</text>
<text x="219.1" y="129.2">C673</text>
<text x="231.5" y="129.6">C674</text>
<text x="272.5" y="129.2">HR911130A</text>
<text x="68.6" y="133">BAS16XV2T1G</text>
<text x="160.1" y="133">R1033</text>
<text x="160.1" y="134.9">2.49K/1%</text>
<text x="219.1" y="133">0.1uF/25V</text>
<text x="231.9" y="132.8">1uF/25V</text>
<text x="68.6" y="138.7">R1026 100K/1%</text>
<text x="87.7" y="140.6">C1504</text>
<text x="87.7" y="144.4">NC</text>
<text x="163.9" y="171.1">R1040</text>
<text x="163.9" y="173.4">4.7K</text>
<text x="106.7" y="174.9">R1038</text>
<text x="106.7" y="177.2">4.7K4.7K</text>
<text x="110.5" y="174.9">R1039</text>
<text x="156.2" y="188.2">R1041</text>
<text x="156.2" y="190.1">4.7K</text>
<text x="163.9" y="188.2">R1042</text>
<text x="163.9" y="190.1">4.7K</text>
<text x="106.7" y="192">R1037</text>
<text x="106.7" y="194.3">NC</text>
<text x="110.5" y="192">R1036</text>
<text x="110.5" y="194.3">NC</text>
</g>
<g font-size="1.7" fill="#f00">
<text x="179.5" y="22.3">PHY1_REGOUTL62</text>
<text x="259.5" y="22.3">PHY1_ADVDDL</text>
<text x="259.5" y="37.5">PHY1_DVDDL</text>
<text x="129" y="62.5" transform="rotate(-90 129 62.5)">PHY1_DVDDL</text>
<text x="136.6" y="62.5" transform="rotate(-90 136.6 62.5)">PHY1_ADVDDL</text>
<text x="104.2" y="66.3" transform="rotate(-90 104.2 66.3)">PHY1_REGOUT</text>
<text x="149" y="88.9">PHY1_LED1</text>
<text x="149" y="87">PHY1_ENB_LDO</text>
<text x="45.4" y="95.8">2</text>
<text x="50.1" y="95.8">PHY1_TXCK</text>
<text x="69" y="94.7">PHY1_TXCK</text>
<text x="149" y="90.8">PHY1_LED2</text>
<text x="149" y="94.7">PHY1_MDI3_N</text>
<text x="45.4" y="97.7">2</text>
<text x="45.4" y="99.7">2</text>
<text x="45.4" y="101.6">2</text>
<text x="50.1" y="97.7">PHY1_TXCTL</text>
<text x="50.1" y="99.7">PHY1_TXD3</text>
<text x="50.1" y="101.6">PHY1_TXD2</text>
<text x="69" y="96.6">PHY1_TXCTL</text>
<text x="69.2" y="100.4">PHY1_TXD2</text>
<text x="69.2" y="98.5">PHY1_TXD3</text>
<text x="149" y="96.6">PHY1_MDI3_P</text>
<text x="149" y="100.4">PHY1_MDI2_N</text>
<text x="40.4" y="108">PHY1_RXCK R1031 33R</text>
<text x="45.4" y="103.5">2</text>
<text x="45.4" y="105.4">2</text>
<text x="50.1" y="103.5">PHY1_TXD1</text>
<text x="50.1" y="105.4">PHY1_TXD0</text>
<text x="69" y="104.2">PHY1_TXD0</text>
<text x="69" y="102.3">PHY1_TXD1</text>
<text x="70.9" y="108">PHY1_RXC_ADR1</text>
<text x="149" y="102.3">PHY1_MDI2_P</text>
<text x="149" y="108">PHY1_MDI1_P</text>
<text x="149" y="106.1">PHY1_MDI1_N</text>
<text x="16.8" y="111.3">2</text>
<text x="16.8" y="113.2">2</text>
<text x="16.8" y="109.4">2</text>
<text x="21.6" y="111.3">PHY1_RXCTL</text>
<text x="21.6" y="113.2">PHY1_RXD3</text>
<text x="21.6" y="109.4">PHY1_RXCK</text>
<text x="40.4" y="109.9">PHY1_RXCTLR1032 33R</text>
<text x="40.4" y="111.8">PHY1_RXD3</text>
<text x="40.4" y="113.7">PHY1_RXD2</text>
<text x="70.9" y="111.8">PHY1_RXD3_ADR0</text>
<text x="70.9" y="113.7">PHY1_ETH_RXD2</text>
<text x="70.9" y="109.9">PHY1_RXCTL_ADR2</text>
<text x="149" y="113.7">PHY1_MDI0_P</text>
<text x="149" y="111.8">PHY1_MDI0_N</text>
<text x="16.8" y="118.9">2</text>
<text x="16.8" y="115.1">2</text>
<text x="16.8" y="117">2</text>
<text x="21.6" y="118.9">PHY1_RXD0</text>
<text x="21.6" y="115.1">PHY1_RXD2</text>
<text x="21.6" y="117">PHY1_RXD1</text>
<text x="40.4" y="117.5">PHY1_RXD0</text>
<text x="40.4" y="115.6">PHY1_RXD1</text>
<text x="70.9" y="117.5">PHY1_RXD0_RXDLY</text>
<text x="70.9" y="115.6">PHY1_RXD1_TXDLY</text>
<text x="28.4" y="124.4">2</text>
<text x="33.2" y="124.4">PHY1_MDC</text>
<text x="51.7" y="125.1">PHY1_MDIO</text>
<text x="51.9" y="123.2">PHY1_MDC</text>
<text x="149" y="121.3">PHY1_INT_N R1025 4.7K</text>
<text x="149" y="125.1">PHY1_RSET</text>
<text x="28.4" y="126.3">2</text>
<text x="33.2" y="126.3">PHY1_MDIO</text>
<text x="29" y="133.9">2</text>
<text x="33.8" y="133.9">PHY1_RESET</text>
<text x="51.5" y="132.8">PHY1_RESETD35</text>
<text x="141.4" y="178.5">PHY1_RXD3_ADR0</text>
<text x="86.1" y="184.2">PHY1_RXD0_RXDLY</text>
<text x="86.1" y="182.3">PHY1_RXD1_TXDLY</text>
<text x="141.4" y="180.4">PHY1_RXCTL_ADR2</text>
<text x="141.4" y="182.3">PHY1_RXC_ADR1</text>
</g>
<g font-size="1.7" fill="#004080">
<text x="94.3" y="82.7">XI</text>
<text x="105.6" y="83.6" transform="rotate(-90 105.6 83.6)">REG_OUT</text>
<text x="111.3" y="82" transform="rotate(-90 111.3 82)">IODVDD</text>
<text x="117" y="83.8" transform="rotate(-90 117 83.8)">AVDD33_1</text>
<text x="119" y="83.8" transform="rotate(-90 119 83.8)">AVDD33_2</text>
<text x="124.7" y="83.2" transform="rotate(-90 124.7 83.2)">DVDD3V3</text>
<text x="130.4" y="81.1" transform="rotate(-90 130.4 81.1)">DVDDL</text>
<text x="134.2" y="81.9" transform="rotate(-90 134.2 81.9)">AVDDL1</text>
<text x="136.1" y="81.9" transform="rotate(-90 136.1 81.9)">AVDDL2</text>
<text x="138" y="81.9" transform="rotate(-90 138 81.9)">AVDDL3</text>
<text x="246.7" y="82.7">LD2_A</text>
<text x="246.7" y="80.8">LD2_K</text>
<text x="271.4" y="83.7" transform="rotate(-90 271.4 83.7)">CASE</text>
<text x="94.3" y="84.6">XO</text>
<text x="127.3" y="88.4">LED0/ENB_LDO</text>
<text x="246.7" y="86.5">LD1_A</text>
<text x="246.7" y="84.6">LD1_K</text>
<text x="94.3" y="90.3">CLKOUT</text>
<text x="129" y="92.2">LED2/V_SEL1</text>
<text x="129" y="90.3">LED1/V_SEL0</text>
<text x="246.7" y="94.1">TRD3+</text>
<text x="246.7" y="90.3">TRD3-</text>
<text x="94.3" y="96">TXC</text>
<text x="94.3" y="101.7">TXD2</text>
<text x="94.3" y="99.8">TXD3</text>
<text x="94.3" y="97.9">TXCTL</text>
<text x="132.6" y="101.7">MDI_C_N</text>
<text x="132.6" y="96">MDI_D_N</text>
<text x="132.6" y="97.9">MDI_D_P</text>
<text x="246.7" y="101.7">TRD2+</text>
<text x="246.7" y="97.9">TRD2-</text>
<text x="94.3" y="105.6">TXD0</text>
<text x="94.3" y="103.7">TXD1</text>
<text x="132.6" y="107.5">MDI_B_N</text>
<text x="132.6" y="103.7">MDI_C_P</text>
<text x="246.7" y="105.6">CT</text>
<text x="94.3" y="111.3">RXCTL/ADR2</text>
<text x="94.3" y="113.2">RXD3/ADR0</text>
<text x="94.3" y="109.4">RXC/ADR1</text>
<text x="132.6" y="113.2">MDI_A_N</text>
<text x="132.7" y="109.4">MDI_B_P</text>
<text x="246.7" y="113.2">TRD1-</text>
<text x="94.3" y="118.9">RXD0/RXDLY</text>
<text x="94.3" y="117">RXD1/TXDLY</text>
<text x="94.3" y="115.1">RXD2</text>
<text x="132.7" y="115.1">MDI_A_P</text>
<text x="246.7" y="117">TRD1+</text>
<text x="94.3" y="124.6">MDC</text>
<text x="131.7" y="122.7">INTB/WOL</text>
<text x="246.7" y="124.6">TRD0+</text>
<text x="246.7" y="120.8">TRD0-</text>
<text x="94.3" y="130.3">RSTn</text>
<text x="94.3" y="126.5">MDIO</text>
<text x="135.5" y="126.5">RSET</text>
<text x="258" y="126.7" transform="rotate(-90 258 126.7)">M5</text>
<text x="259.9" y="126.7" transform="rotate(-90 259.9 126.7)">M4</text>
<text x="265.6" y="126.7" transform="rotate(-90 265.6 126.7)">M2</text>
<text x="267.5" y="126.7" transform="rotate(-90 267.5 126.7)">M1</text>
<text x="115.1" y="132.4" transform="rotate(-90 115.1 132.4)">EGND</text>
</g>
<g font-size="1.7" fill="#00f">
<text x="264.8" y="80.2" transform="rotate(180 264.8 80.2)">Yellow</text>
<text x="264.3" y="84" transform="rotate(180 264.3 84)">Green</text>
<text x="275.9" y="88.8" transform="rotate(180 275.9 88.8)">8</text>
<text x="275.9" y="92.8" transform="rotate(180 275.9 92.8)">7</text>
<text x="275.9" y="96.4" transform="rotate(180 275.9 96.4)">5</text>
<text x="275.9" y="100.4" transform="rotate(180 275.9 100.4)">4</text>
<text x="275.9" y="111.6" transform="rotate(180 275.9 111.6)">6</text>
<text x="275.9" y="119.3" transform="rotate(180 275.9 119.3)">2</text>
<text x="275.9" y="115.6" transform="rotate(180 275.9 115.6)">3</text>
<text x="275.9" y="123.3" transform="rotate(180 275.9 123.3)">1</text>
</g>
<g font-size="1.4">
<text x="30.5" y="1.4">5</text>
<text x="87.7" y="1.4">4</text>
<text x="144.8" y="1.4">3</text>
<text x="202" y="1.4">2</text>
<text x="259.1" y="1.4">1</text>
<text x=".5" y="28.9">D</text>
<text x="288.2" y="28.9">D</text>
<text x=".5" y="80.3">C</text>
<text x="288.2" y="80.3">C</text>
<text x=".5" y="131.7">B</text>
<text x="288.2" y="131.7">B</text>
<text x=".5" y="183.2">A</text>
<text x="288.2" y="183.2">A</text>
<text x="30.5" y="209.1">5</text>
<text x="87.7" y="209.1">4</text>
<text x="144.8" y="209.1">3</text>
<text x="202" y="209.1">2</text>
<text x="259.1" y="209.1">1</text>
</g>
</svg>
